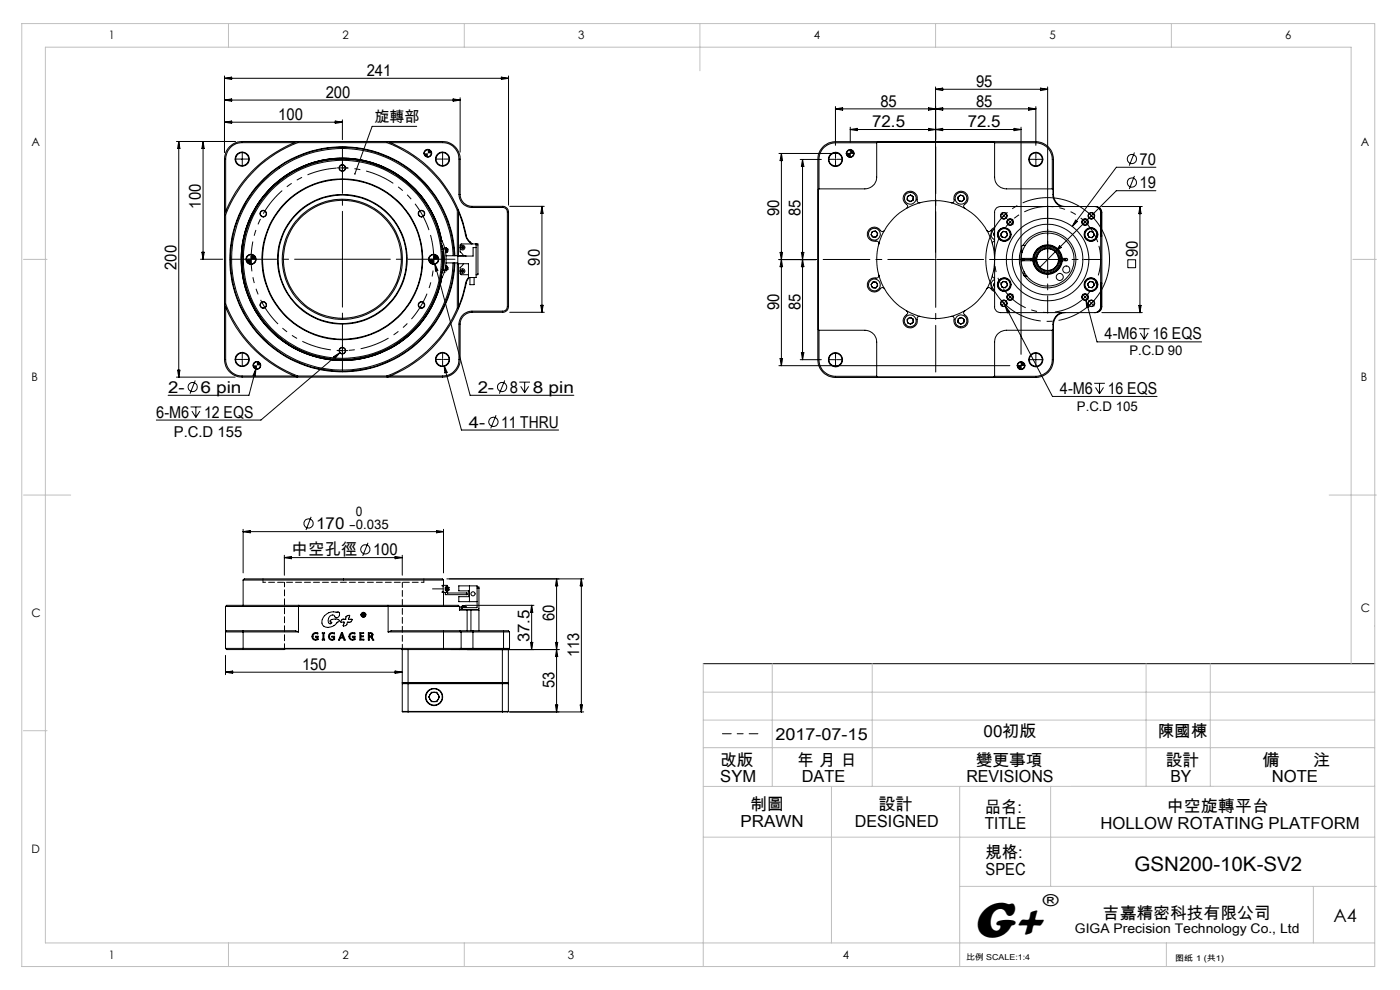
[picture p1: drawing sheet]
<svg xmlns="http://www.w3.org/2000/svg" width="297mm" height="210mm" viewBox="0 0 297 210" stroke-linecap="round" stroke-linejoin="round" font-family="sans-serif">
<g fill="none" stroke="#000" stroke-width=".21">
<path d="M47.6 16.1v16.2M47.6 16.6l1.5-.2v.5zM47.6 16.6h60.3M106.4 16.4l1.5 .2-1.5 .3zM107.9 16.1v27.4M198.5 18.4v35.1M198.5 18.9l1.5-.2v.5zM198.5 18.9h23.7M220.7 18.7l1.5 .2-1.5 .3zM222.2 18.4v35.1M37.4 30h12.5M37.9 30l.3 1.5h-.5z"/>
<path d="M37.9 30v50M43.1 30v25M43.1 30l.2 1.5h-.5zM47.6 25.9h25M47.6 25.9l1.5-.2v.5zM47.6 21.2l1.5-.2v.5zM47.6 21.2h50M48.7 31.1l1.3-.8 1.4-.3h42.5a3.7 3.7 0 0 1 3.7 3.8v7.5a2.53 2.53 0 0 0 2.5 2.5h6.5a1.21 1.21 0 0 1 1.3 1.2v20a1.21 1.21 0 0 1-1.3 1.2h-6.5a2.53 2.53 0 0 0-2.5 2.5v7.6a3.7 3.7 0 0 1-3.7 3.7h-42.5a3.7 3.7 0 0 1-3.8-3.7v-42.5l.3-1.5zM51.3 33.8h.2M51.4 33.6v.3M62.5 30.3h-11.1a3.5 3.5 0 0 0-3.5 3.5v11.1M63.1 30.3a26.5 26.5 0 0 0-15.2 15.2"/>
<path d="M63.1 30.3v-.3a26.7 26.7 0 0 0-15.5 15.5h.3M63.1 30.3h19M71.1 25.7l1.5 .2-1.5 .3zM72.5 35.6h.2M72.6 25.4v4.2M72.6 35.5v.3M82.1 30.3a26.4 26.4 0 0 1 14.9 14.3M82.1 30.3l.1-.3a26.7 26.7 0 0 1 15.1 14.5M82.8 30.3h11.1a3.5 3.5 0 0 1 3.5 3.5v7.5a2.77 2.77 0 0 0 2.7 2.7h6.5a.96 .96 0 0 1 1 1v20a.96 .96 0 0 1-1 1h-6.5a2.77 2.77 0 0 0-2.7 2.7v7.6a3.5 3.5 0 0 1-3.5 3.5h-11.1M88.4 26.8h-9.4l-3.7 10.1M90.8 31.7a.77 .77 0 0 0-.8 .8M91.5 32.5a.78 .78 0 0 1-.7 .8"/>
<path d="M93.8 33.8h.2M93.9 33.6v.3M96.1 21l1.5 .2-1.5 .3zM97.6 20.7v11.6M165.2 32.6h12.8M165.8 32.6v45M165.8 32.6l.2 1.5h-.5zM169.8 33.8h4.4M170.3 33.8v42.5M170.3 33.8l.2 1.5h-.5zM177.1 33.8h.3M177.2 33.7v.2"/>
<path d="M177.2 22.6v8.2M177.2 23.1h42.5M177.2 23.1l1.6-.2v.5zM180.2 32.6h.3M180.4 32.4v.3M180.4 31.8a.78 .78 0 0 0-.8 .8M180.4 27v3.2M180.4 27.5l1.5-.3v.5zM181.1 32.6a.72 .72 0 0 1-.7 .7M186 30.3v7.3a2.53 2.53 0 0 1-2.5 2.5h-9.8M186 30.3h-8.8a3.5 3.5 0 0 0-3.5 3.5v6.3M186 30.3h25"/>
<path d="M197 27.2l1.5 .3-1.5 .2zM197 22.9l1.5 .2-1.5 .3zM198.5 23.1l1.5-.2v.5zM198.5 27.5l1.5-.3v.5zM211 30.3v7.3a2.47 2.47 0 0 0 2.5 2.5h9.7M211 30.3h8.7a3.5 3.5 0 0 1 3.5 3.5v6.3M215.1 27.2l1.5 .3-1.5 .2zM216.6 27v48.2M216.6 27.5h-36.2M218.2 22.9l1.5 .2-1.5 .3zM219.6 33.8h.3M219.7 33.7v.2"/>
<path d="M219.7 22.6v8.2M240.7 32.3l-1.1 2.8M240.7 37.3l-1.1 2.8M245.2 35.5h-8.4l-9.3 12.5M42.5 55h4.7M42.8 53.5h.5l-.2 1.5zM47.9 45.5v19M53.1 55h.3M53.3 54.9v.2M53.3 54a1.02 1.02 0 0 0-1.1 1M54.3 55a1.02 1.02 0 0 1-1 1M72.5 55h.2"/>
<path d="M72.6 54.9v.2M91.9 55h.2M92 54.9v.2M92 54h-.1a1.05 1.05 0 0 0-.9 1M92.3 56l7.4 27.8h22M92.3 56l.6 1.4-.5 .1zM93 55a1.02 1.02 0 0 1-1 1M93.6 51.3l.2-.2a9.2 9.2 0 0 1 0 7.8l-.2-.2M93.6 51.6a8.4 8.4 0 0 1 0 6.8M93.7 51.2a21.4 21.4 0 0 0-32.8-14 21.4 21.4 0 0 0 0 35.6 21.4 21.4 0 0 0 32.8-14M93.7 51.2a21.5 21.5 0 0 0-32.9-14.1 21.5 21.5 0 0 0 0 35.8 21.5 21.5 0 0 0 32.9-14.1M93.8 51.2a21.5 21.5 0 0 0-33-14.1 21.5 21.5 0 0 0 0 35.8 21.5 21.5 0 0 0 33-14.1"/>
<path d="M93.8 57.1h.2M93.8 56.6h.3M93.8 52.1l.1 .8M93.9 57.1l-.1 .8M93.9 53.4v3.2M93.9 52.6l.1 .3v-.2M94 57.3v-.2l-.1 .3M94 52.9h-.2M94.1 53.4v3.2zM94.1 53.4h-.3M94.2 57.7h.1M94.4 52.8h.1"/>
<path d="M94.4 57.2h.1M94.5 53.3h.1M94.5 56.7h.1M94.6 55.8h2.5M94.6 54.2l4.3 .1M94.7 52.6l.2 .2M94.7 52.6h-.2l.1 1h.2M94.7 52.6l.1 1M94.8 56.4l.1 .4M94.8 56.4l-.3 .1v.9h.2M94.8 56.4l-.1 1M94.9 57.2l-.2 .2"/>
<path d="M94.9 52.8h.1M94.9 52.8v.2M94.9 57.2h.1M94.9 53.3l-.1 .3M94.9 53h.1M94.9 53v.3M94.9 53.3h.1M94.9 56.8h.1M94.9 56.8v.2M94.9 57h.1M94.9 57v.2M96.1 54.2a23.5 23.5 0 0 0-34-20.3 23.5 23.5 0 0 0-4.1 39.4 23.5 23.5 0 0 0 37.5-12.7l.4-2.4 .2-2.4"/>
<path d="M96.4 54.2a23.8 23.8 0 0 0-35.4-19.9 23.8 23.8 0 0 0-1.4 40.6 23.8 23.8 0 0 0 36.7-17.5l.1-1.6M96.5 54.2a23.9 23.9 0 0 0-35.6-20 23.9 23.9 0 0 0-1.3 40.8 23.9 23.9 0 0 0 36.8-17.6l.1-1.6M97 44.6v9.6M97 55.8v9.6M97.3 44.9l1.2 3.7a4.6 4.6 0 0 0 .9 2.6l.6 .5M97.3 44.5l1.3 4a4.4 4.4 0 0 0 .9 2.6l.7 .6M97.3 44.5l-.3 .1M97.3 44.5v9.7M97.3 55.9v9.6M98 52.5h.2M98 57.5h.2M98 52.4v.2"/>
<path d="M98.1 52.4h.1M98.1 52.4h-.2l.2 .2M98.1 52.6h.1M98.1 57.6h.1M98.1 52.4v.2M98.1 57.4v.2M98.2 52.4h.1M98.2 57.4v.1M98.2 57.4l-.1-.1-.2 .2 .2 .2 .1-.1M98.2 57.4l-.2 .2M98.2 52.4v.2M98.2 57.5v.1"/>
<path d="M98.2 52.6h.1M98.2 57.6h.1M98.3 55.9l-.7 .9 .1 1.4 1.7 .1M99.4 58.9a3 3 0 0 0-.8 1.9l-1.3 4.3M99.6 58.9l-.2 .1a4.3 4.3 0 0 0-.8 2.5l-1.3 4M99.7 58.9v1.5h.9v-1.5M101 51.7h.4v6.6h-.4M101 51.7v7.2h-1.6M101 51.7l-3.3 .1-.1 1.6 .7 .8M101 52.5h-.6v1.8h-3.3v1.6h2.3v3M108.1 43.8h7.4M115 43.8v22.4"/>
<path d="M115 43.8l.2 1.5h-.5zM165.2 55.1h7.9M165.5 53.5h.5l-.2 1.6zM165.8 55.1l.2 1.5h-.5zM170 53.5h.5l-.2 1.6zM170.3 55.1l.2 1.5h-.5zM173.7 40.1h-.1v29.8l.1 .2M185 49.1l.7-.1 .5 .6-.3 .6-.7 .2-.4-.6zM185.2 59.8l.7 .1 .3 .6-.4 .6-.7-.1-.3-.6zM186.4 51.7a12.2 12.2 0 0 0 0 6.7M186.4 58.4a.59 .59 0 0 1-.2 .6 .59 .59 0 0 1-.7-.1 1.52 1.52 0 0 0-1.2 2.4 1.52 1.52 0 0 0 2.6-.2l.3-.1 .4 .2M186.4 58.4l.7 1.8 .5 1"/>
<path d="M187.6 48.9a.59 .59 0 0 1-.6 .2 .59 .59 0 0 1-.4-.5 1.53 1.53 0 0 0-2.6 .8 1.53 1.53 0 0 0 2.1 1.7l.3 .4v.2M187.6 48.9l-.5 1-.7 1.8M192.3 44.2a12.1 12.1 0 0 0-4.7 4.7M192.5 41.7l.7-.4 .5 .5v.7l-.7 .3-.6-.4zM195.2 43a13.1 13.1 0 0 1 6.6 0M195.2 43a.57 .57 0 0 1-.6-.2 .57 .57 0 0 1 0-.7 1.53 1.53 0 0 0-2.4-1.3 1.53 1.53 0 0 0 .3 2.7v.4l-.2 .3M195.2 43l-2.9 1.2M198.4 55.1h.2M198.5 54.9v.3M201.8 43a.55 .55 0 0 0 .6-.2 .55 .55 0 0 0 0-.7 1.54 1.54 0 0 1 2.3-1.3 1.54 1.54 0 0 1-.2 2.7l-.1 .4 .3 .3M201.8 43l2.9 1.2M203.2 41.8l.5-.4 .7 .2 .1 .7-.5 .5-.7-.3z"/>
<path d="M204.7 44.2a12.1 12.1 0 0 1 4.6 4.7M209.3 48.9l.7 1.4 .5 1.4M210.5 58.4l.1 .3 .4 .3M210.5 51.7a12.2 12.2 0 0 1 0 6.7M210.5 58.4l-.5 1.5-.7 1.3M211 49.3l-.1 .5 .1 .3M211 49.3h.1M211 59.3a1.23 1.23 0 0 0-.8 1.1 1.23 1.23 0 0 0 .8 1.2M211 60l-.2 .6 .2 .2-.1-.2 .1-.5M211 48.5a1.23 1.23 0 0 0-.8 1.2 1.23 1.23 0 0 0 .8 1.1M211 51.1l-.4 .3-.1 .3M211 48.3l-.6 .3a.61 .61 0 0 1-.5 .5 .61 .61 0 0 1-.6-.2"/>
<path d="M211 49.3l-.3 .3 .3 .5M211.3 44.2l.9-.4h20.3a1.26 1.26 0 0 1 1.3 1.3v19.9a1.26 1.26 0 0 1-1.3 1.3h-20.3a1.21 1.21 0 0 1-1.2-1.3v-20.2zM212.8 49.1l.7 .1 .2 .7-.4 .5-.8-.1-.2-.7zM212.8 59.7l.7 .1 .2 .7-.4 .6-.8-.2-.2-.7zM212.9 45.7l.1 .2M213 45.7l-.1 .2M214.2 47l.2 .2M214.4 47l-.2 .2M216.7 52.7a6 6 0 0 0 .5 5.7M216.7 54.8v.5M217 54.8v.5M217 52.1a6 6 0 0 1 8.9-1.8 6 6 0 0 1 .5 9.1 6 6 0 0 1-9.1-.8"/>
<path d="M217.2 58.5h.6M217.2 58.5l.6 .1M217.2 54.8v.5M217.2 57.6v.9M217.5 52.1l-.8 .1 .1 1.3M218.7 54.8v.5M219.1 55.3a3.1 3.1 0 0 0 3.1 2.9 3.1 3.1 0 0 0 3.2-2.9M219.1 54.8a3.1 3.1 0 0 1 3.1-2.9 3.1 3.1 0 0 1 3.2 2.9M219.3 55.3a2.99 2.99 0 0 0 2.9 2.8 2.99 2.99 0 0 0 3-2.8M219.3 54.8a2.99 2.99 0 0 1 2.9-2.7 2.99 2.99 0 0 1 3 2.7M219.4 55.3a2.89 2.89 0 0 0 2.8 2.6 2.89 2.89 0 0 0 2.9-2.6M219.4 54.8a2.89 2.89 0 0 1 2.8-2.6 2.89 2.89 0 0 1 2.9 2.6"/>
<path d="M219.6 55.3a2.62 2.62 0 0 0 2.7 2.4 2.62 2.62 0 0 0 2.6-2.4M219.6 54.8a2.62 2.62 0 0 1 2.7-2.4 2.62 2.62 0 0 1 2.6 2.4M219.9 54.8h-3.2a5.1 5.1 0 0 1 2.4-4.4 5.6 5.6 0 0 1 8.3 2.4 5.6 5.6 0 0 1-3.9 7.8 5.6 5.6 0 0 1-6.9-5.3h3.3M219.9 55.3a2.38 2.38 0 0 0 2.4 2.1 2.38 2.38 0 0 0 2.3-2.1M219.9 54.8a2.38 2.38 0 0 1 2.4-2.1 2.38 2.38 0 0 1 2.3 2.1M219.9 54.8v.5M222.1 55.1h.3M222.2 54.9v.3M223.2 40.1l.2 .1a3 3 0 0 0 1.8 3.6M223.9 53.4l-3.3 3.4M224.6 54.8h1.6a.25 .25 0 0 1 .3 .3 .25 .25 0 0 1-.3 .2h-1.6M224.6 54.8v.5"/>
<path d="M224.8 52.1l.3 .4-1.2 .9zM226 54.8v.5zM226 43.8a2.53 2.53 0 0 1-2.5-2.5v-7.5a3.7 3.7 0 0 0-3.8-3.8h-42.5a3.7 3.7 0 0 0-3.7 3.8v42.5a3.7 3.7 0 0 0 3.7 3.8h42.5a3.7 3.7 0 0 0 3.8-3.8v-7.5a2.53 2.53 0 0 1 2.5-2.5M228.2 46.7l.4 .3-1.1 1zM230.1 47l.2 .2M230.3 47l-.2 .2M231.2 49.1l.7 .1 .2 .7-.4 .5-.7-.1-.3-.7zM231.2 59.7l.7 .1 .2 .7-.4 .6-.7-.2-.3-.7zM231.4 45.7l.2 .2M231.6 45.7l-.2 .2M232.2 43.8a1.26 1.26 0 0 1 1.3 1.3v19.9a1.26 1.26 0 0 1-1.3 1.3M232.9 44.1l.5 .3 .2 .7v5"/>
<path d="M233.5 50.1h.3M233.8 43.8h8.5M239.3 55.1h1.6v1.7h-1.6zM241.8 43.8v22.5M241.8 43.8l.3 1.5h-.5zM245.2 40.5h-8.4l-12.9 12.9M37.7 78.5h.5l-.3 1.5zM47.9 64.5a26.7 26.7 0 0 0 15.2 15.3M47.9 64.5h-.3a26.7 26.7 0 0 0 15.5 15.5v-.2M47.9 65.1v11.2a3.5 3.5 0 0 0 3.5 3.5h11.1M51.3 76.3h.2M51.4 76.1v.3"/>
<path d="M54.3 78.2l-1.5 5.6h-17.1M54.3 78.2l-.1 1.6-.5-.2zM54.5 76.8a.72 .72 0 0 0-.7 .7M55.2 77.5a.78 .78 0 0 1-.7 .8M63.1 79.8h19M70.8 75.7l1.3-.8-1 1.1zM72.1 74.9l-16.7 14.2h-22.2M72.5 74.4h.2M72.6 74.3v.2M93.8 76.3h.2M93.9 76.1v.3M94.2 77.6l3.7 13.6h20.6"/>
<path d="M94.2 77.6l.7 1.4-.5 .1zM97 65.4a26.7 26.7 0 0 1-14.9 14.4M97 65.4l.3 .1M97.3 65.5a26.7 26.7 0 0 1-15.1 14.5l-.1-.2M108.1 66.2h7.4M114.7 64.8h.5l-.2 1.4zM165.2 77.6h49M165.5 76.1h.5l-.2 1.5zM169.8 76.3h4.4M170 74.8h.5l-.2 1.5zM173.7 70.1v6.2a3.5 3.5 0 0 0 3.5 3.5h8.8M173.7 70.1h9.8a2.53 2.53 0 0 1 2.5 2.5v7.2"/>
<path d="M177.1 76.3h.3M177.2 76.2v.2M186 79.8h25M187.6 61.2a12.1 12.1 0 0 0 4.7 4.7M192.3 65.9a.56 .56 0 0 1 .2 .6 .56 .56 0 0 1-.4 .4 1.52 1.52 0 0 0 .8 2.6 1.52 1.52 0 0 0 1.7-2.1l.2-.2 .4-.1M192.3 65.9l2.9 1.2M192.4 67.8l.6-.5 .7 .3 .1 .7-.6 .4-.7-.2zM195.2 67.1a13.1 13.1 0 0 0 6.6 0M203.3 67.6l.6-.3 .6 .5v.7l-.7 .3-.6-.4zM204.7 65.9a.56 .56 0 0 0-.3 .6 .56 .56 0 0 0 .5 .4 1.51 1.51 0 0 1-.7 2.6 1.51 1.51 0 0 1-1.8-1.9l-.1-.4-.5-.1M204.7 65.9l-2.9 1.2M209.3 61.2a12.1 12.1 0 0 1-4.6 4.7"/>
<path d="M209.3 61.2a.59 .59 0 0 1 .7-.2 .59 .59 0 0 1 .4 .5l.6 .4M212.7 63.8l.6 1.1M212.9 64.3l.1 .1M213 64.3l-.1 .1M213.3 64.9l10 19.2h22.2M213.3 64.9l.9 1.2-.5 .2zM214.2 62.9l.2 .2M214.4 62.9l-.2 .2M216.5 77.6h.2M216.6 77.4v.3M216.6 76.8h-.1a.74 .74 0 0 0-.6 .8M217.3 77.6v.1a.73 .73 0 0 1-.7 .6"/>
<path d="M219.6 76.3h.3M219.7 76.2v.2M223.2 70.1v6.2a3.5 3.5 0 0 1-3.5 3.5h-8.7M223.2 70.1h-9.7a2.47 2.47 0 0 0-2.5 2.5v7.2M225.2 66.3a2.61 2.61 0 0 0-1.8 2.5v1.1l-.2 .2M230.1 62.9l.2 .2M230.3 62.9l-.2 .2M230.4 63.7l2.3 8.8h22.2M230.4 63.7l.6 1.4-.5 .2zM231.4 64.3l.2 .1M231.6 64.3l-.2 .1M233.5 60.1h.3"/>
<path d="M233.6 60.1v4.9l-.2 .7-.5 .4M233.8 66.3h8.5M241.6 64.8h.5l-.3 1.5zM241.6 69.7h2.2M241.9 70.6l.8 1.4M242.7 69.7v2.3M243.6 70.6l-.9 1.4M37.4 80h12.5M40.4 86.3h2.3M40.7 87.2l.9 1.3M41.4 80.7l-1.1 2.8M41.6 86.3v2.2"/>
<path d="M42.4 87.2l-.8 1.3M105.2 88.1l-1.1 2.8M107.1 80.7l-1.2 2.8M110.2 81.1h2.2M110.5 81.9l.8 1.4M111.3 81.1v2.2M112.1 81.9l-.8 1.4M232.1 81.3h2.3M232.4 82.2l.9 1.3M233.3 81.3v2.2M234.1 82.2l-.8 1.3M51.6 112.3v9.2"/>
<path d="M51.6 112.8h42.5M51.6 112.8l1.5-.3v.5zM60.3 117.8v4.2M60.3 118.3h25M60.3 118.3l1.5-.3v.5zM66 109.6l-1.1 2.8M78.1 115.1l-1.2 2.8M83.8 118l1.5 .3-1.5 .2zM85.3 117.8v4.2M92.6 112.5l1.5 .3-1.5 .2zM94.1 112.3v9.2M47.8 137.5h50"/>
<path d="M47.8 128.6h15.5M47.8 137.5a1.94 1.94 0 0 0 1.7 .3h2.1M47.8 128.6v8.9M47.8 139v4.1M51.6 123h42.5M51.6 123a1.62 1.62 0 0 1 1.5-.2h40.7l.3 .2M51.6 137.8h8.7l.1-.2h24.8l.1 .2M51.6 133.8h-2.1a1.94 1.94 0 0 0-1.7 .2h15.5M51.6 123v5.4M51.6 133.8v4M51.6 133.8h11.1l.6 .2M63.3 128.6v5.4"/>
<path d="M63.3 128.6h19M63.4 128.4h-15.3l-.3 .2M63.4 128.4h18.9M63.4 128.4l-.1 .2M66.5 134.4l.5-.2 .4 .1v.2a.64 .64 0 0 0-1 .4 .64 .64 0 0 0 .9 .7v-.5h-.4v-.1h.6v.7a.83 .83 0 0 1-1.2-.2 .83 .83 0 0 1 .2-1.1zM68.4 134.2h.5l-.2 .2v1.2h.2v.2h-.5v-.2h.1v-1.2zM68.9 130.6a3.6 3.6 0 0 1 2.7-.8h.1a.63 .63 0 0 1 .1 1.1 .63 .63 0 0 1-1-.4 1 1 0 0 0-1.1 .6 1 1 0 0 0 .4 1.2l.3-.3-.3-.1-.1-.2a1.58 1.58 0 0 1 2-.1l-.2 .3-.3 .1a2.04 2.04 0 0 1-3.1 .5 1.78 1.78 0 0 1 .5-1.9zM70 134.4l.5-.2 .4 .1v.2a.64 .64 0 0 0-1 .4 .64 .64 0 0 0 .9 .7v-.5h-.4v-.1h.6v.7a.83 .83 0 0 1-1.2-.2 .83 .83 0 0 1 .2-1.1zM72.4 134.2h.2l.6 1.6h-.2l-.2-.4h-.6l-.2 .4h-.2zM72.5 134.4l.3 .8h-.6zM72.5 134.4h.1M73.2 131.4h-.1a.57 .57 0 0 0-.7 .6h.6l-.2 .7a.58 .58 0 0 0 .8-.2l.1-.4"/>
<path d="M73.2 131.4a.73 .73 0 0 1 1-.8l-.3 .8h.6M73.2 131.4h.1M73.7 132v.1M74.3 134.4l.5-.2 .5 .1v.2a.64 .64 0 0 0-1.1 .4 .64 .64 0 0 0 .9 .7v-.5h-.3v-.1h.5v.7a.83 .83 0 0 1-1.1-.2 .83 .83 0 0 1 .1-1.1zM74.5 131.4h.1M74.6 131.4h.1a.67 .67 0 0 1-1 .6M76.3 134.2h.9v.2h-.6v.5h.5v.2h-.5v.5h.6v.2h-.9zM76.9 130.1l.4 .1-.1 .2 .2 .3-.3-.2h-.1l-.1 .2zM77 130.2l.2 .1-.2 .1zM78.1 134.2h.7l.3 .3v.3l-.3 .2 .5 .8h-.2l-.6-.7h-.1v.7h-.3zM78.4 134.4h.2a.28 .28 0 0 1 .3 .2 .28 .28 0 0 1-.3 .3h-.2zM78.8 135h.1"/>
<path d="M82.3 128.4h14.9l.3 .2M82.3 128.4v.2M82.3 128.6h15.2M82.3 134h15.5M82.3 128.6v5.4M85.3 137.8v7M85.3 137.8h8.8M86.6 137.8v7M91.8 124.9h2.2M93.8 124.3h.2M93.8 124.2h.3M93.8 125.7h.3"/>
<path d="M93.8 125.5h.2M94 125.5l.1 .2M94 124.3v1.2M94.1 124.2l-.1 .1M94.1 124.2h.8v.2M94.1 125.7h.7M94.1 133.8h3.5M94.1 123v1.2M94.1 125.7v2.7M94.1 133.8v4M94.1 133.8h-11.1l-.7 .2M94.5 125.7v.4h4.5"/>
<path d="M94.5 125.2h.2M94.5 124.7h.2M94.7 124.5a.4 .4 0 0 0-.3 .4 .4 .4 0 0 0 .2 .4h.1M94.8 122.8h29M94.8 125.7l.2 .1M94.8 125.7h.1M94.9 125.7l.1 .1M94.9 125.4v.3M95 124.4l.1 .4M95 124.4v1M95 124.4h-.3v.2v.8h.3M95 125.8h4"/>
<path d="M95.1 124.9h.1M95.1 124.7v.1M95.1 124.7h.1M95.1 124.8v.1M95.1 124.9v.1M95.1 125v.1M95.1 125.1h.1M95.1 124.8h.1M95.1 125h.1M95.1 125l-.1 .4M95.6 137.8h23M97.5 128.6v.8h1.6"/>
<path d="M97.5 129.3h1.5M97.6 133.8h2.7M97.6 133.8l.2 .2M97.7 137.6h2.6M97.8 128.7h1M97.8 128.9h.3M97.8 137.5a1.84 1.84 0 0 1-1.6 .3h-2.1M97.8 134h10.3M97.8 137.5h10.3M97.8 128.7v.6M97.8 134v3.5M98.1 128.9v.4"/>
<path d="M98.1 128.5l-.3 .2M98.1 128.5h.1M98.1 128.5h.5M98.6 128.5l.2 .2M98.6 128.5h.1M98.7 128.4h14.6M98.8 128.7v.2M99 125.8h.1v.3h-.1M99 129.3h.8M99 125.8v.3M99 129.3l.1 .1M99.1 129.4h.8"/>
<path d="M99.1 129.4v4.4M99.6 124.3v3.3M99.8 129.3h1.7M99.8 129.3l.1 .1M99.9 129.4h1.7M99.9 129.4v4.4M100.3 133.8v3.8M100.3 137.6h6.5M100.3 133.8h6.5M101.2 127.6h-3.9v-1h2.1v-1.3h-2.1v-1h3.9v4.5l-3.1 .1M101.2 124.5h.4v.3M101.2 124.8h.4"/>
<path d="M101.5 129.3l.1 .1M101.6 124.8v4.4l-.1 .1M101.6 129.4v4.4M106.6 137.8h1.2M106.6 137.6v.2M106.6 137.8v7M106.8 133.8h1l.3 .2M106.8 133.8v3.8M107.7 137.6l.1 .2M107.8 137.8v7M108.1 137.5l-1.3 .1M108.1 134v3.5"/>
<path d="M112.5 136.3h.5l-.2 1.5zM112.8 128.4v9.4M112.8 128.4l.2 1.5h-.5zM117.8 136.3h.5l-.2 1.5zM118.1 122.8l.2 1.5h-.5zM118.1 122.8v28.2M118.1 137.8l.2 1.5h-.5zM123.3 122.8v28.2M123.3 122.8l.3 1.5h-.5zM47.8 142.6h37.5M47.8 142.6l1.6-.3v.5zM83.8 142.3l1.5 .3-1.5 .2z"/>
<path d="M85.3 150.9h1.3M85.3 150.9l1.3 .1M85.3 145h1.3M85.3 144.8h1.3M85.3 144.8l.2 .1M85.3 145v5.9M85.5 144.9l-.2 .1M85.5 144.9h1.1M86.6 150.9v.1M86.6 144.9v.1M86.6 144.8v.1M86.6 151h20"/>
<path d="M86.6 145v5.9M86.6 145h20M86.6 144.9h20M86.6 150.9h20M86.6 144.8h20M91.5 146.9h1.2l.5 .9-.5 1h-1.2l-.6-1zM106.6 144.9v.1M106.6 150.9v.1M106.6 145h1.2M106.6 144.9h1.1M106.6 150.9h1.2M106.6 144.8h1.2"/>
<path d="M106.6 144.8v.1M106.6 145v5.9M107.7 144.9l.1 .1M107.8 150.9l-1.2 .1M107.8 144.8l-.1 .1M107.8 145v5.9M108.1 151h15.7M117.8 149.5h.5l-.2 1.5zM123.1 149.5h.5l-.3 1.5zM149.2 140.8h142.4"/>
<circle cx="51.4" cy="33.8" r="1.39"/>
<circle cx="51.4" cy="33.8" r="1.5"/>
<circle cx="72.6" cy="35.6" r=".63"/>
<circle cx="72.6" cy="35.6" r=".7"/>
<circle cx="90.7" cy="32.5" r=".74"/>
<circle cx="90.7" cy="32.5" r=".82"/>
<circle cx="93.9" cy="33.8" r="1.39"/>
<circle cx="93.9" cy="33.8" r="1.5"/>
<circle cx="177.2" cy="33.8" r="1.38"/>
<circle cx="177.3" cy="33.8" r="1.5"/>
<circle cx="180.4" cy="32.6" r=".82"/>
<circle cx="180.4" cy="32.6" r=".76"/>
<circle cx="219.7" cy="33.8" r="1.5"/>
<circle cx="219.7" cy="33.8" r="1.36"/>
<circle cx="240.1" cy="38.7" r=".98"/>
<circle cx="240.1" cy="33.7" r=".98"/>
<circle cx="53.3" cy="55" r="1"/>
<circle cx="53.3" cy="55" r="1.08"/>
<circle cx="55.8" cy="45.3" r=".7"/>
<circle cx="55.8" cy="45.3" r=".63"/>
<circle cx="72.6" cy="55" r="13.7"/>
<circle cx="72.6" cy="55" r="21"/>
<circle cx="72.6" cy="55" r="16.9"/>
<circle cx="72.6" cy="55" r="12.5"/>
<circle cx="72.6" cy="55" r="13.6"/>
<circle cx="72.6" cy="55" r="17.1"/>
<circle cx="72.6" cy="55" r="12.8"/>
<circle cx="72.6" cy="55" r="21.2"/>
<circle cx="89.4" cy="45.3" r=".63"/>
<circle cx="89.4" cy="45.3" r=".71"/>
<circle cx="92" cy="55" r="1.08"/>
<circle cx="92" cy="55" r="1.01"/>
<circle cx="98.1" cy="57.5" r=".51"/>
<circle cx="98.1" cy="52.5" r=".51"/>
<circle cx="185.5" cy="49.7" r="1.25"/>
<circle cx="185.5" cy="49.7" r=".64"/>
<circle cx="193.1" cy="42.1" r="1.25"/>
<circle cx="193.1" cy="42.1" r=".63"/>
<circle cx="203.9" cy="42.1" r=".63"/>
<circle cx="203.9" cy="42.1" r="1.25"/>
<circle cx="213" cy="45.8" r=".62"/>
<circle cx="213" cy="45.8" r=".69"/>
<circle cx="213" cy="49.8" r="1.25"/>
<circle cx="213" cy="49.8" r="1.38"/>
<circle cx="213" cy="49.7" r="1.44"/>
<circle cx="213.1" cy="49.8" r=".63"/>
<circle cx="214.3" cy="47.1" r=".71"/>
<circle cx="214.3" cy="47.1" r=".62"/>
<circle cx="222.2" cy="55.1" r="2.31"/>
<circle cx="222.2" cy="55.1" r="7.5"/>
<circle cx="222.2" cy="55.1" r="8.8"/>
<circle cx="224.8" cy="58.7" r=".75"/>
<circle cx="226.2" cy="57.2" r=".74"/>
<circle cx="230.2" cy="47.1" r=".71"/>
<circle cx="230.2" cy="47.1" r=".62"/>
<circle cx="231.4" cy="49.8" r=".62"/>
<circle cx="231.4" cy="49.8" r="1.36"/>
<circle cx="231.4" cy="49.8" r="1.25"/>
<circle cx="231.4" cy="49.7" r="1.46"/>
<circle cx="231.5" cy="45.8" r=".62"/>
<circle cx="231.5" cy="45.8" r=".7"/>
<circle cx="51.4" cy="76.3" r="1.49"/>
<circle cx="51.4" cy="76.3" r="1.39"/>
<circle cx="54.5" cy="77.5" r=".82"/>
<circle cx="54.5" cy="77.5" r=".75"/>
<circle cx="55.8" cy="64.7" r=".7"/>
<circle cx="55.9" cy="64.7" r=".62"/>
<circle cx="72.6" cy="74.4" r=".63"/>
<circle cx="72.6" cy="74.4" r=".7"/>
<circle cx="89.4" cy="64.7" r=".62"/>
<circle cx="89.4" cy="64.7" r=".71"/>
<circle cx="93.9" cy="76.3" r="1.49"/>
<circle cx="93.9" cy="76.3" r="1.39"/>
<circle cx="177.2" cy="76.3" r="1.38"/>
<circle cx="177.3" cy="76.3" r="1.5"/>
<circle cx="185.5" cy="60.4" r="1.25"/>
<circle cx="185.5" cy="60.5" r=".63"/>
<circle cx="193.1" cy="68.1" r=".62"/>
<circle cx="193.1" cy="68.1" r="1.25"/>
<circle cx="203.9" cy="68" r=".62"/>
<circle cx="203.9" cy="68.1" r="1.25"/>
<circle cx="213" cy="64.3" r=".62"/>
<circle cx="213" cy="64.3" r=".69"/>
<circle cx="213" cy="60.4" r="1.25"/>
<circle cx="213" cy="60.4" r="1.38"/>
<circle cx="213" cy="60.4" r="1.44"/>
<circle cx="213.1" cy="60.4" r=".63"/>
<circle cx="214.3" cy="63" r=".71"/>
<circle cx="214.3" cy="63" r=".62"/>
<circle cx="216.6" cy="77.6" r=".74"/>
<circle cx="216.6" cy="77.6" r=".82"/>
<circle cx="219.7" cy="76.3" r="1.5"/>
<circle cx="219.7" cy="76.3" r="1.36"/>
<circle cx="230.2" cy="63" r=".71"/>
<circle cx="230.2" cy="63" r=".62"/>
<circle cx="231.4" cy="60.4" r=".62"/>
<circle cx="231.4" cy="60.4" r="1.36"/>
<circle cx="231.4" cy="60.4" r="1.25"/>
<circle cx="231.4" cy="60.4" r="1.46"/>
<circle cx="231.5" cy="64.3" r=".62"/>
<circle cx="231.5" cy="64.3" r=".7"/>
<circle cx="40.9" cy="82.1" r=".97"/>
<circle cx="104.7" cy="89.5" r=".98"/>
<circle cx="106.5" cy="82.1" r=".98"/>
<circle cx="65.5" cy="111" r=".98"/>
<circle cx="77.5" cy="116.5" r=".98"/>
<circle cx="77.1" cy="130.4" r=".51"/>
<circle cx="77.1" cy="130.4" r=".47"/>
<circle cx="100.3" cy="126" r=".44"/>
<circle cx="92.1" cy="147.8" r="1.73"/>
<circle cx="92.1" cy="147.9" r="1.82"/>
<circle cx="92.1" cy="147.8" r=".99"/>
</g>
<path d="M234.8 51.2a13.1 13.1 0 0 0-21.9-5.4 13.1 13.1 0 0 0 5.7 21.9 13.1 13.1 0 0 0 16.5-15.5l-.3-1" fill="none" stroke="#000" stroke-width=".21" stroke-dasharray="30.5 1.3 1.3 1.3" stroke-dashoffset="8.3" stroke-linecap="butt"/>
<path d="M91.2 49.3a19.4 19.4 0 0 0-32.4-7.8 19.4 19.4 0 0 0 8.7 32.2 19.4 19.4 0 0 0 24-23.2l-.3-1.2" fill="none" stroke="#000" stroke-width=".21" stroke-dasharray="6.3 1.3 1.3 1.3 1.3 1.3" stroke-dashoffset="-.5" stroke-linecap="butt"/>
<path d="M233 51.8a11.2 11.2 0 0 0-18.8-4.7 11.2 11.2 0 0 0 4.9 18.7 11.2 11.2 0 0 0 14.2-13.1l-.3-.9" fill="none" stroke="#000" stroke-width=".21" stroke-dasharray="6.3 1.3 1.3 1.3 1.3 1.3" stroke-dashoffset="-.4" stroke-linecap="butt"/>
<path d="M72.4 55h-23.6M72.6 54.7v-23.6M72.6 55.2v23.7M72.9 55h23.6M198.3 55h-23.7M198.5 54.8v-23.6M198.5 55.3v23.6M198.8 55h23.6" fill="none" stroke="#000" stroke-width=".21" stroke-dasharray="30.5 1.3 1.3 1.3" stroke-dashoffset="20.6"/>
<g fill="none" stroke="#000" stroke-width=".21" stroke-dasharray="30.5 1.3 1.3 1.3">
<path d="M51.1 33.7h-1.2M51.4 33.5v-1.3M51.4 34v1.2M51.6 33.7h1.3M72.4 35.6h-.9M72.6 35.4v-.9M72.6 35.9v.8M72.9 35.6h.9M93.6 33.7h-1.2M93.9 33.5v-1.3M93.9 34v1.2M94.1 33.7h1.3"/>
<path d="M177 33.8h-1.2M177.3 33.5v-1.2M177.3 34v1.3M177.5 33.8h1.3M180.1 32.5h-.6M180.4 32.3v-.6M180.4 32.8v.6M180.6 32.5h.7M219.5 33.8h-1.2M219.8 33.5v-1.2M219.8 34v1.3M220 33.8h1.3"/>
<path d="M53 55h-.5M53.3 54.7v-.5M53.3 55.2v.5M53.5 55h.5M91.8 55h-.5M92 54.7v-.5M92 55.2v.5M92.3 55h.5M97.9 52.5h-.1M97.9 57.5h-.1M98.1 52.2v-.1M98.1 52.7v.2"/>
<path d="M98.1 57.2v-.1M98.1 57.7v.2M98.4 52.5h.1M98.4 57.5h.1M212.8 45.6l-.4-.4M212.8 45.9l-.4 .4M213.2 45.9l.4 .4M213.2 45.6l.4-.4M214.1 46.9l-.4-.4M214.1 47.3l-.4 .4M214.5 47.3l.4 .4M214.5 46.9l.4-.4"/>
<path d="M230 46.9l-.4-.4M230 47.3l-.4 .4M230.4 47.3l.4 .4M230.4 46.9l.4-.4M231.4 45.6l-.4-.4M231.4 45.9l-.4 .4M231.7 45.9l.4 .4M231.7 45.6l.4-.4M51.1 76.2h-1.2M51.4 76v-1.3M51.4 76.5v1.2M51.6 76.2h1.3"/>
<path d="M72.4 74.4h-.9M72.6 74.1v-.9M72.6 74.6v.9M72.9 74.4h.9M93.6 76.2h-1.2M93.9 76v-1.3M93.9 76.5v1.2M94.1 76.2h1.3M177 76.3h-1.2M177.3 76v-1.2M177.3 76.5v1.3M177.5 76.3h1.3"/>
<path d="M212.8 64.1l-.4-.4M212.8 64.5l-.4 .4M213.2 64.5l.4 .4M213.2 64.1l.4-.4M214.1 62.8l-.4-.4M214.1 63.2l-.4 .4M214.5 63.2l.4 .4M214.5 62.8l.4-.4M216.4 77.5h-.6M216.6 77.3v-.6M216.6 77.8v.6M216.9 77.5h.6"/>
<path d="M219.5 76.3h-1.2M219.8 76v-1.2M219.8 76.5v1.3M220 76.3h1.3M230 62.8l-.4-.4M230 63.2l-.4 .4M230.4 63.2l.4 .4M230.4 62.8l.4-.4M231.4 64.1l-.4-.4M231.4 64.5l-.4 .4M231.7 64.5l.4 .4M231.7 64.1l.4-.4"/>
<path d="M55.8 122.8v.7M89.9 123.5v-.7"/>
</g>
<path d="M153.3 155.6h7.5" fill="none" stroke="#000" stroke-width=".21" stroke-dasharray="30.5 1.3 1.3 1.3" stroke-dashoffset="28.6"/>
<path d="M222 55h-11.1M222.3 54.8v-11.1M222.3 55.3v11.1M222.5 55h11.1" fill="none" stroke="#000" stroke-width=".21" stroke-dasharray="30.5 1.3 1.3 1.3" stroke-dashoffset="26.8"/>
<path d="M55.8 123.5h34.1" fill="none" stroke="#000" stroke-width=".21" stroke-dasharray="1.3 .6" stroke-dashoffset=".7"/>
<path d="M60.4 123.5v14" fill="none" stroke="#000" stroke-width=".21" stroke-dasharray="1.3 .6" stroke-dashoffset=".3"/>
<path d="M85.4 123.5v14.3" fill="none" stroke="#000" stroke-width=".21" stroke-dasharray="1.3 .6" stroke-dashoffset=".2"/>
<g fill="none" stroke="#c0c0c0" stroke-width=".21">
<path d="M4.6 5h287v200h-287zM48.5 5v5M98.5 5v5M148.5 5v10M198.5 5v5M248.5 5v5M5 55h5M287 55h5M5 105h10M282 105h10M5 155h5M149.2 152.7h142.4"/>
<path d="M149.2 146.8h142.4M149.2 140.8v64.2M149.2 158.6h142.4M163.8 140.8v26M185 140.8v26M243.1 140.8v26M256.8 140.8v26M286.6 140.8v-130.8h-277v190h282M149.2 177.6h142.4M176.4 166.8v33.2M203.6 166.8v38.2M222.9 166.8v21.2"/>
<path d="M291.6 166.8h-142.4M203.6 188h88.4M278.6 188v12M48.5 200v5M98.5 200v5M247.4 200v5"/>
</g>
<g fill="#000">
<path d="M75.2 36.8l.1 .3 .2-.2zM53.8 77.5a.78 .78 0 0 0 .7 .8v-.8zM54.5 76.8v.7l.7-.1a.73 .73 0 0 0-.7-.6zM90 32.5a.78 .78 0 0 0 .8 .8v-.8zM90.8 31.7v.8h.7a.78 .78 0 0 0-.7-.8zM52.2 55a1.02 1.02 0 0 0 1.1 1v-1zM53.3 54v1h1l-.3-.6zM91 55a1.02 1.02 0 0 0 1 1v-1zM92 54v1h1a1.02 1.02 0 0 0-1-1z"/>
<path d="M179.6 32.6a.72 .72 0 0 0 .8 .7v-.7zM180.4 31.8v.8h.7a.78 .78 0 0 0-.7-.8zM215.9 77.6v.1a.8 .8 0 0 0 .7 .6v-.7zM216.6 76.8v.8h.7a.72 .72 0 0 0-.7-.8z"/>
</g>
<text font-size="11" x="206.4" y="198.7">G+</text>
<text font-size="4.2" x="240.7" y="184.8">GSN200-10K-SV2</text>
<text font-size="3.9" x="282.9" y="195.5">A4</text>
<g font-size="3.5">
<text x="77.8" y="16.1">241</text>
<text x="69.1" y="20.7">200</text>
<text x="186.8" y="22.6">85</text>
<text x="207.1" y="22.6">85</text>
<text x="207.1" y="18.4">95</text>
<text x="59" y="25.4">100</text>
<text x="185" y="27">72.5</text>
<text x="205.3" y="27">72.5</text>
<text x="241.8" y="35">70</text>
<text x="241.8" y="40">19</text>
<text x="42.6" y="44.3" transform="rotate(-90 42.6 44.3)">100</text>
<text x="165.3" y="45.8" transform="rotate(-90 165.3 45.8)">90</text>
<text x="169.8" y="45.8" transform="rotate(-90 169.8 45.8)">85</text>
<text x="37.5" y="57.2" transform="rotate(-90 37.5 57.2)">200</text>
<text x="114.5" y="56.4" transform="rotate(-90 114.5 56.4)">90</text>
<text x="241.3" y="54.5" transform="rotate(-90 241.3 54.5)">90</text>
<text x="165.3" y="65.8" transform="rotate(-90 165.3 65.8)">90</text>
<text x="169.8" y="65.8" transform="rotate(-90 169.8 65.8)">85</text>
<text x="234.3" y="72">4-M6</text>
<text x="244.5" y="72">16 EQS</text>
<text x="35.7" y="83.3">2-</text>
<text x="42.5" y="83.3">6 pin</text>
<text x="101.3" y="83.3">2-</text>
<text x="108.1" y="83.3">8</text>
<text x="113" y="83.3">8 pin</text>
<text x="224.9" y="83.6">4-M6</text>
<text x="235" y="83.6">16 EQS</text>
<text x="33.2" y="88.6">6-M6</text>
<text x="43.3" y="88.6">12 EQS</text>
<text x="99.5" y="90.7">4-</text>
<text x="106.3" y="90.7">11 THRU</text>
<text x="67.1" y="112.3">170</text>
<text x="61.9" y="117.8">中空孔徑</text>
<text x="79.1" y="117.8">100</text>
<text x="117.6" y="131.8" transform="rotate(-90 117.6 131.8)">60</text>
<text x="112.3" y="136.3" transform="rotate(-90 112.3 136.3)">37.5</text>
<text x="64.1" y="142.1">150</text>
<text x="122.9" y="139.4" transform="rotate(-90 122.9 139.4)">113</text>
<text x="117.6" y="145.9" transform="rotate(-90 117.6 145.9)">53</text>
<text x="164.5" y="157">2017-07-15</text>
<text x="208.7" y="156.4">00初版</text>
<text x="245.6" y="156.4">陳國棟</text>
<text x="152.8" y="162.4">改版</text>
<text x="152.8" y="165.9">SYM</text>
<text x="169.1" y="162.4">年 月 日</text>
<text x="170.1" y="165.9">DATE</text>
<text x="205" y="165.9">REVISIONS</text>
<text x="207" y="162.4">變更事項</text>
<text x="247.4" y="162.4">設計</text>
<text x="248.3" y="165.9">BY</text>
<text x="267.8" y="162.4">備</text>
<text x="269.8" y="165.9">NOTE</text>
<text x="278.6" y="162.4">注</text>
<text x="159.1" y="171.9">制圖</text>
<text x="186.4" y="171.9">設計</text>
<text x="208.9" y="172.4">品名:</text>
<text x="247.5" y="172.2">中空旋轉平台</text>
<text x="157.1" y="175.4">PRAWN</text>
<text x="181.3" y="175.4">DESIGNED</text>
<text x="208.9" y="175.9">TITLE</text>
<text x="233.5" y="175.8">HOLLOW ROTATING PLATFORM</text>
<text x="209.1" y="182.1">規格:</text>
<text x="209.1" y="185.6">SPEC</text>
<text x="221.2" y="192.2">®</text>
<text x="234" y="194.8">吉嘉精密科技有限公司</text>
</g>
<g font-size="3.2">
<text x="79.5" y="26">旋轉部</text>
<text x="36.9" y="92.6">P.C.D 155</text>
</g>
<g font-size="2.8">
<text x="239.6" y="75.3">P.C.D 90</text>
<text x="228.5" y="87.1">P.C.D 105</text>
<text x="74.1" y="112.3">-0.035</text>
<text x="75.5" y="109.5">0</text>
<text x="228" y="197.8">GIGA Precision Technology Co., Ltd</text>
</g>
<g font-size="2.5">
<text x="23.1" y="8.4">1</text>
<text x="72.7" y="8.4">2</text>
<text x="122.7" y="8.4">3</text>
<text x="172.7" y="8.4">4</text>
<text x="222.7" y="8.4">5</text>
<text x="272.7" y="8.4">6</text>
<text x="6.7" y="30.9">A</text>
<text x="288.7" y="30.9">A</text>
<text x="6.7" y="80.9">B</text>
<text x="288.7" y="80.9">B</text>
<text x="6.7" y="130.9">C</text>
<text x="288.7" y="129.9">C</text>
<text x="6.7" y="180.9">D</text>
<text x="23.1" y="203.4">1</text>
<text x="72.7" y="203.4">2</text>
<text x="120.5" y="203.4">3</text>
<text x="178.8" y="203.4">4</text>
</g>
<g font-size="1.7">
<text x="204.9" y="203.7">比例 SCALE:1:4</text>
<text x="249.3" y="203.8">图纸 1 (共1)</text>
</g>
</svg>
